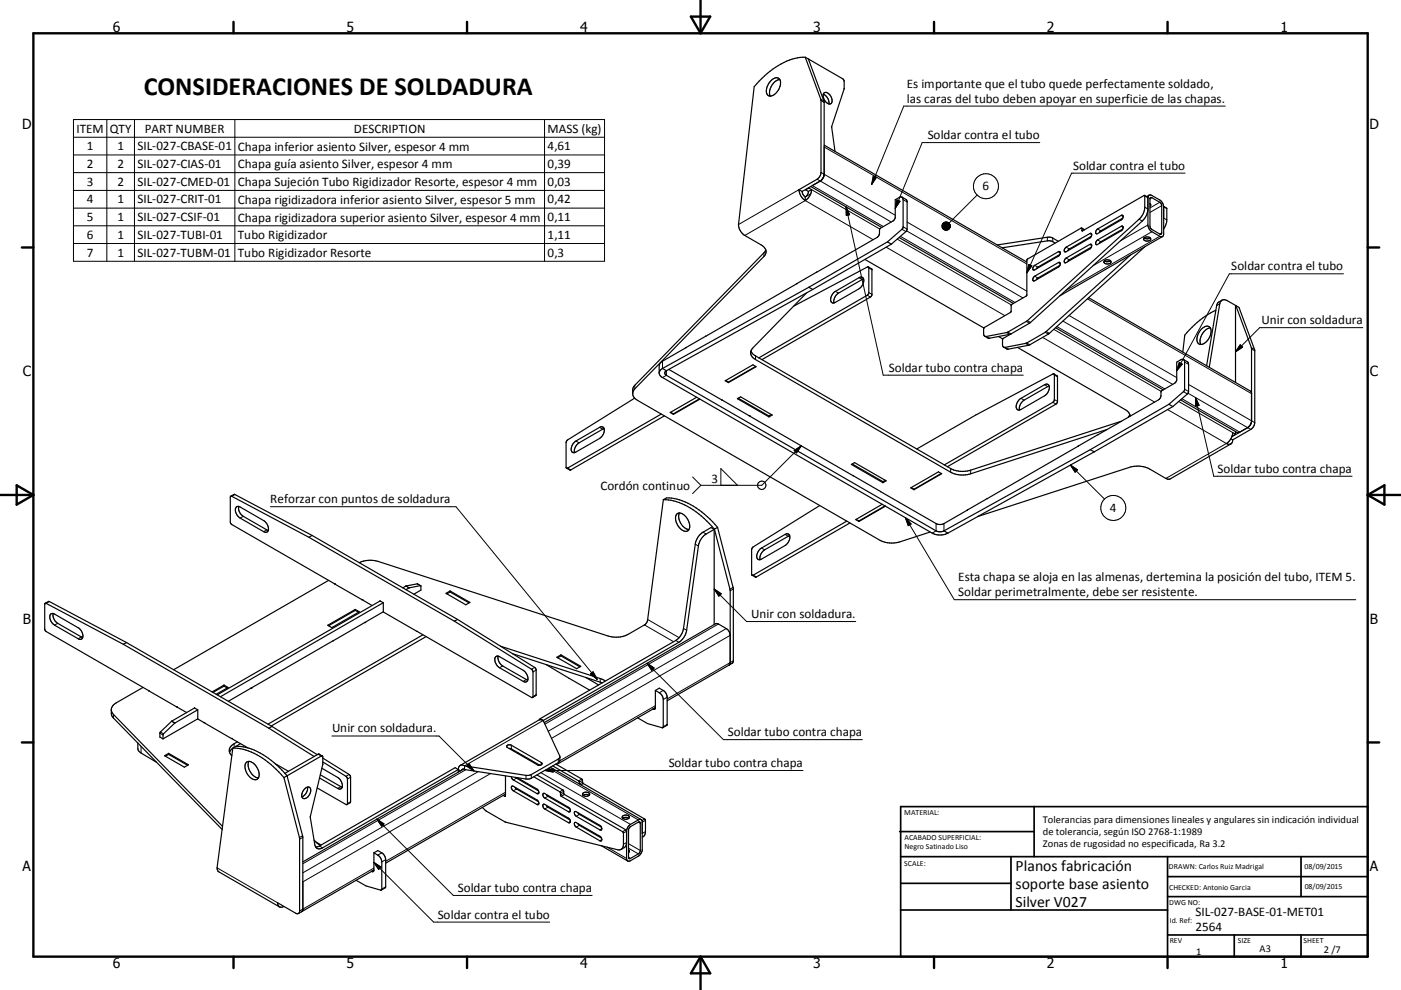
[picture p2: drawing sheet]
<svg xmlns="http://www.w3.org/2000/svg" width="420mm" height="297mm" viewBox="0 0 420 297" stroke-linecap="round" stroke-linejoin="round" font-family="sans-serif">
<g fill="none" stroke="#000" stroke-width=".36">
<path d="M241.4 17.2l4.7 12.8v21.7a2.69 2.69 0 0 1-1.1 2.1l-5.5 3.1M241.4 17.2a19.8 19.8 0 0 0-13.8 7.1l-1.5 1.7-4.7 41.4a4.1 4.1 0 0 0 1.9 3.2l4.9 2.9a2.06 2.06 0 0 1 .8 3.4l-38.7 39.8a2.07 2.07 0 0 0 .9 3.4l72.6 42a8 8 0 0 0 6 .5l9.1-3M241.4 17.2l1 .5 4.7 12.8v21.8a2.7 2.7 0 0 1-1.2 2M242.5 17.8l10.3 5.9 .3 .6v2.4l-3.8 11.4 1 7.3M242.5 17.8v.2M242.5 17.8h-.1M231.4 24a1.51 1.51 0 0 1 2-.5 1.51 1.51 0 0 1 .5 2.1 3.6 3.6 0 0 1-3.3 3.2 2.12 2.12 0 0 1-.4-3.2zM233.8 23.9a4 4 0 0 0-2.9 4.9M246.8 28.3a2.73 2.73 0 0 1 1.7 2.9M247 28a1.63 1.63 0 0 1 2.3 1.4 1.05 1.05 0 0 1 .2 1.2 1.05 1.05 0 0 1-1.1 .5 2.62 2.62 0 0 1-1.4-3.1zM239.5 56.9l1 .5M239.5 56.9a4.2 4.2 0 0 0 1.9 3.3"/>
<path d="M240.5 57.4l.3 1 .6 .7M241.4 59.1v1.1M241.5 56.9l.9 .5M241.5 56.8v.1M242.4 57.4a1.98 1.98 0 0 1-1 1.7M242.5 56.3v.1M242.5 56.4l.8 .5M242.5 56.4l-1 .5M243.1 56l21.3 12.3M243.3 56.9a4.3 4.3 0 0 1-1.9 3.3M243.3 56.9l-.9 .5M245.9 54.3l-5.4 3.1"/>
<path d="M245.9 54.3l-2.3 1.4M247.1 43.5l60.8 35.1M270.4 59.2l1.3 .7 .2 .5v8.5l-.3 .6-4.4 3.8M343.2 58.6l1 .6v8.3a2.65 2.65 0 0 0 1.1 2l2.4 1.4a.72 .72 0 0 0 .8 .1 .72 .72 0 0 0 .4-.8l-.2-8.9-.8-1.1-2.6-1.5a.72 .72 0 0 0-.8-.1 .72 .72 0 0 0-.3 .7M343.2 58.6l-18.7 10.7-.2-.9M343.2 58.6v3.6a5 5 0 0 1-1.7 3.6l-33.6 30.5-5.9 3.4-6.3 1.2-.5-.1-.3-.4 .1-2M344.5 58.6l-.7 .4M344.8 59.4l.5-.1 2.6 1.5 .3 .5 .1 8.6-.2 .4-2.9-1.6-.4-.7zM229.6 75l-.6 .9-38.7 39.7-.5 .8-.1 1.7M259.3 77.8l35.7 20.6M266.1 72.6l4.6-4.2 .1-8.5a.71 .71 0 0 0-.4-.7 .71 .71 0 0 0-.8 0l-1.2 .7-.1 5.8-.6 .6-3.9 2.3-.1 1.6-.4 .8-18.5 10.7M266.1 72.6l-23.6 13.6"/>
<path d="M266.1 72.6l1.1 .7M267.2 73.3l-23.5 13.5M269.5 71.3l34.3 19.7M310.1 79.7l7.2-4.2a.5 .5 0 0 1 .7 .3 .5 .5 0 0 1-.3 .6l-.4 .5-7.1 4.1a.5 .5 0 0 1-.7-.3 .5 .5 0 0 1 .3-.7zM316.3 72.9l-.9-.5-1.1-.2-13.8 2.1M317.3 72.4l-1.9-1.1-1.1-.1-15.3 2.3M317.8 79.6l-6.8 3.9-.3 .5M317.8 76.3l-6.6 3.8-.5 .6M319.5 74.3l7.2-4.2a.44 .44 0 0 1 .6 .1 .44 .44 0 0 1-.1 .6l-.5 .6-7.1 4.1a.56 .56 0 0 1-.6-.4 .56 .56 0 0 1 .4-.7zM319.5 77.5l7.2-4.2a.57 .57 0 0 1 .7 .4 .57 .57 0 0 1-.4 .7l-7.4 4.4a.44 .44 0 0 1-.6-.1 .44 .44 0 0 1 .1-.6zM324.3 68.4l-16.3 9.4-.2 10.9-4.5 2.7-.1 2-.3 .4-7.9 4.6M324.3 68.4l.9 .5"/>
<path d="M327.2 74.1l-6.6 3.9-.5 .5M327.2 70.9l-6.7 3.9-.4 .4M328.9 68.8l7.2-4.2a.5 .5 0 0 1 .7 .3 .5 .5 0 0 1-.2 .6l-.5 .5-7 4.1a.45 .45 0 0 1-.6-.2 .45 .45 0 0 1 .1-.6zM328.9 72.1l7.2-4.2a.5 .5 0 0 1 .7 .2 .5 .5 0 0 1-.2 .7l-.5 .4-7 4.1a.5 .5 0 0 1-.7-.2 .5 .5 0 0 1 .3-.7zM331 78.3a1.27 1.27 0 0 1 2.1 .3 1.19 1.19 0 0 1-1.1 .6 1.19 1.19 0 0 1-1-.8zM331.1 78.2a1.57 1.57 0 0 0 1.8 0M336.6 65.4l-6.6 3.8-.5 .6M336.6 68.7l-6.6 3.8-.5 .6M338.9 76.5l-25.4 23.1-5.9 3.4-6.3 1.2-.5-.1M342.9 71.4a1.31 1.31 0 0 1 2.1 .4 1.22 1.22 0 0 1-2.1-.2zM343 71.4a1.49 1.49 0 0 0 1.8 0M343.2 74.1l-28.7 26-5.9 3.4-6.5 1.3-1.2-.7"/>
<path d="M344.2 63.1a5.5 5.5 0 0 1-1.7 3.2l-33.5 30.4-5.9 3.5M344.8 61.1l.2 .4-.2 .4M344.8 61.2h.1M348.5 71l-30.7 17.7M348.9 61.9l.9 .7-.1 4.1-.8 2M238.9 85.1h.1M241.8 87.9l-16.1 16.5-.6 .9M242.5 86.2l-43.9 24.3M242.5 86.2l1.2 .6M243.7 86.8l-43.9 24.4M244.8 81.7h.1M244.8 81.7l-33.2 19.2"/>
<path d="M250 87.8l7.5-4.5a.96 .96 0 0 1 1.3 .1 .96 .96 0 0 1 .1 1.2l-.5 1.2-.9 .8-7 4.1a1.02 1.02 0 0 1-1.4-.2 1.02 1.02 0 0 1 0-1.3zM258.9 83.7l-7.5 4.2a2.96 2.96 0 0 0-1.4 3M260.3 80.1l.2 7.7-.4 .7-32.6 18.9M260.3 80.1l1.1 .7v7.6l-.4 .7-32.6 18.8M260.3 80.1l-22.3 11.7M309.9 83.1l7.4-4.3a.45 .45 0 0 1 .6 .1 .45 .45 0 0 1-.1 .6l-.5 .6-7.1 4.1a.45 .45 0 0 1-.6-.1 .45 .45 0 0 1 .1-.6zM316.5 98.3l32.2 18.7M326.4 89.3l48.5 28 .3 .6M360.2 98.8a1.64 1.64 0 0 1 2.7-.3 4 4 0 0 1-3 4.8 1.64 1.64 0 0 1-.9-2.4zM362.9 98.4a4.1 4.1 0 0 0-2.9 5M364.5 93.1a27.2 27.2 0 0 0-9.3 7.4l-.6 5.1M366.4 90.1l-1.2 .7-.4 .9-3 18"/>
<path d="M370.4 91.7h.1M370.5 91.7l1 .5 4.7 12.8v21.8a2.62 2.62 0 0 1-1.2 2l-5.4 3.2M370.5 91.7l4.7 12.8v22a2.67 2.67 0 0 1-1.1 1.8M190.3 119.5l-20.4 12.7-.2 .6 .2 7.7M197.6 111.9l.3 .8 .4 .4 81.2 46.9a5.2 5.2 0 0 0 4.7 0M198.6 110.5l1.2 .7M198.6 110.5l-.7 .7-.3 .7M199.8 111.2a.73 .73 0 0 0-.5 .7 .73 .73 0 0 0 .5 .7l80.8 46.7a2.6 2.6 0 0 0 2.4 0M200.5 110.8l16 9.2M205.6 104.3h.1M205.7 104.3l-7.6 4.5-.4 .7-.1 2.4M205.7 104.3h.1"/>
<path d="M208.9 119.2l-8 4.6 1 .5M209.7 119.7l-7.8 4.5M209.8 119.7l-7.9 4.6M211.6 100.9l-6 3.4M211.6 100.9h.1M216.5 120l8.2 4.8M216.5 120h-.1M217.4 114.2l8.3-4.7 1 .5-8.3 4.8zM217.6 114.2l.8 .4M218.4 114.6v.2M221.1 119.6l.9-.5 9.5 5.4-.9 .6zM221.3 119.5l9.2 5.3"/>
<path d="M225.1 105.3l.5 .8 .9 .7 58.5 33.8a7.9 7.9 0 0 0 6 .5l45.2-14.7M225.1 105.3a2.18 2.18 0 0 0 1.4 2.6l58.5 33.8a7.9 7.9 0 0 0 6 .4l40.9-13.2M226.6 109.9l-8.2 4.7M299.4 101l1.2 .7M300.6 101.7v1.9l.2 .5M303.1 100.2l-6.6 1.3-1.2-.6M303.1 100.2l-2.5 1.5M305 104.2l32.7 18.9 .8 .8 .3 1M305.6 119.9l7.6-4.5a1.04 1.04 0 0 1 1.3 .2 1.04 1.04 0 0 1 0 1.4l-1.1 1.6-7.3 4.2a1.04 1.04 0 0 1-1.4-.2 1.04 1.04 0 0 1 .1-1.3zM314.5 115.8l-7.5 4.2a2.95 2.95 0 0 0-1.3 3M316 112.2l.1 7.7-.5 .8-32.5 18.8M316 112.2l-23.5 12.3-17.6 10.2"/>
<path d="M316 112.2l1 .7v7.7l-.4 .6-32.5 18.8M353.9 120l17.1 9.8 .5-.1 2.6-1.4M354.8 107.9l1.2 .6 .3 .6v8.5l-.3 .6-4.4 3.8M362.5 110.2l3.2-19a1.38 1.38 0 0 1 .9-1.2 1.38 1.38 0 0 1 1.4 .2l2.4 1.4v23.1M172.2 132.7l7.5-4.5a.96 .96 0 0 1 1.3 .1 .96 .96 0 0 1 .1 1.2 3.2 3.2 0 0 1-1.4 2.1l-7 4a1.01 1.01 0 0 1-1.4-.2 1.01 1.01 0 0 1 .1-1.3zM181.1 128.6l-7.5 4.2a2.94 2.94 0 0 0-1.3 3M198.2 124.2l-28.3 16.3M199.2 124.8l-28.1 16.2-1.2-.5M201.1 123.7l.8 .5M201.9 124.2v.1M224.7 124.7l56.2 32.5 .8 .2 1.1-.2 13.2-7.6M230.6 124.8v.3"/>
<path d="M231.2 124.4l-.7 .4M255.2 139.4l1-.6 9.5 5.5-1 .5zM255.5 139.2l9.2 5.3M323.3 133.8l-27.3 15.8M323.3 133.8h.1M326.9 134.9l-43.9 24.4M326.9 134.9l1.1 .7M328 135.6l-43.8 24.4M329.2 130.4h.1M338.7 124.4l-.5 .8M350.5 121.3l4.6-4.2 .1-8.7a.7 .7 0 0 0-.5-.6 .7 .7 0 0 0-.7 .2l-1.2 .6-.2 5.8-.5 .6-3.9 2.3-.2 1.6-.3 .8-24.4 14.1M350.5 121.3l-23.6 13.6"/>
<path d="M350.5 121.3l1.1 .7M351.6 122l-23.6 13.6M369 131.7l.6 .3M369 133.2l-18.3 10.5-1.2-.2-4.9-2.8a8 8 0 0 0-6-.5l-45.5 14.8M369.3 131l-.8 1.4-.8 .7a1.17 1.17 0 0 0 1.3 .1 1.17 1.17 0 0 0 .6-1.2M370.4 130.3l-.8-.5-.3 1.2M370.4 129.5v.8M370.4 130.3l-1 .5M374.1 128.3l-4.8 2.7M69.2 148.9l1.2-.5 23.2 12.2M70.9 152.1l.6-.2 .5 .2 7.1 4.1a2.5 2.5 0 0 1 1 3.4l-.4 .1-.6-.2-7.1-4.1a2.47 2.47 0 0 1-1.1-3.3zM71.6 152a2.81 2.81 0 0 0 1.3 2.9l7.5 4.2"/>
<path d="M198.9 149.9a19.1 19.1 0 0 1 13 6.4l2.3 2.5M198.9 149.9a4.6 4.6 0 0 1 4-.2 24.7 24.7 0 0 1 12.2 8.5M198.9 149.9l-4.7 36a2.05 2.05 0 0 1-1 1.6l-4.9 2.8a8 8 0 0 1-6 .5l-68.8-22.3a8 8 0 0 0-5.8 .3M202.9 154.2a2.31 2.31 0 0 1 3.2 1.5 2.63 2.63 0 0 1 0 3.6 3.5 3.5 0 0 1-3.5-3.3v-1.1zM203.7 153.9a4 4 0 0 0 2.8 5M214.1 158.8l-2.4 1.4a5.4 5.4 0 0 0-2.3 3.2l-3.6 26.1a5.4 5.4 0 0 1-2.3 3.2l-40.6 23.5M214.1 158.8l-.9-.5-2.4 1.4a5.3 5.3 0 0 0-2.3 3.2l-3.6 25.7a5.3 5.3 0 0 1-2.3 3.5l-40.7 23.5M214.1 158.8v28.6M214.2 158.8l4.7 18.4v21.6l-.3 .7M215.1 158.2l-.9 .6M215.1 158.2l4.8 18.5v21.5l-.3 .7-1 .6M245.8 151.7l-20.2 12.6-.3 .6 .2 7.7"/>
<path d="M253.9 156.3l-28.4 16.3M254.8 156.9l-28 16.2h-.4l-.9-.5M255.8 142.7h.1M256.7 155.8l.8 .5M257.5 156.3v.1M264 147.5h.1M264.5 151.3l-7.9 4.6 .9 .5M264.7 144.5v.3M265.3 151.8l-7.8 4.5M265.4 144.1l-.7 .4M265.5 151.8l-8 4.6M273 146.4l8.4-4.8 .9 .5-8.3 4.8z"/>
<path d="M273.2 146.3l.8 .5M274 146.7v.2M282.2 142l-8.2 4.8M283 159.3l1.2 .7M290 153h.1M290.1 153h.1M296 149.6h.1M92.6 161.2l-23.1-12.3h-.4l-.1 7.7 .3 .6 31 17.9M92.6 161.2l43.6 25.2M93.6 160.6l43.6 25.2M93.6 160.6l-1 .6M98.5 174.1l-46.4 26.8"/>
<path d="M100.3 175.1l8.2 4.8M108.5 179.9l3.1 1.8M108.5 179.9h.1M126.1 175.7l-1-.5-3.3 .6-1 .6M126.1 175.7l-3.4 .7-1 .5M126.1 175.7l.1 .1M126.2 175.8v1.2l-2.1 1.3M133.7 178l1.2-.7 6 3.4-1.2 .7zM134.9 177.3v.3M134.9 177.6l5.7 3.3M134.9 177.6l-.9 .6M227.8 164.8l7.6-4.5a.96 .96 0 0 1 1.2 .1 .96 .96 0 0 1 .2 1.2 3.2 3.2 0 0 1-1.4 2.1l-7.1 4.1a1.03 1.03 0 0 1-1.3-.3 1.03 1.03 0 0 1 0-1.3z"/>
<path d="M236.7 160.7l-7.4 4.3a2.96 2.96 0 0 0-1.4 2.9M13.5 181l-.1 7.7 .4 .7 39.1 22.6M13.5 181l23.5 12.3M13.5 181l1.3-.5 23.1 12.3M15.2 184.3l.5-.3 .4 .1 7.3 4.2a2.47 2.47 0 0 1 1.1 3.4l-.4 .1-.7-.2-7-4a2.74 2.74 0 0 1-1.2-3.3zM15.9 184.1a2.95 2.95 0 0 0 1.4 2.9l7.5 4.3M37 193.3l43.6 25.2M37.9 192.8l43.6 25.1M37.9 192.8l-.9 .5M98.3 187.6l8.2-4.8 1.2 .7-8.2 4.8zM99.9 192.2h.1M106.5 182.8v.3"/>
<path d="M106.5 183.1l1 .6M106.5 183.1l-8 4.6M109.4 186.7h.1M109.4 186.7l-40.9 23.7M114.9 180.8l-48.8 28.2M114.9 180.8v2.8l1.9 1.1M114.9 180.8l-1-.5-48.8 28.2M114.9 183.5l-5.6 3.3M116.8 184.7l8.2 4.7M116.8 184.6v.1M125 189.4h.1M125 189.4l34.7 19.9"/>
<path d="M126.8 190.5l-46.5 26.8M127.7 191l-46.4 26.8M136.2 186.4l23.1 14.4 .5 .8-.1 7.7M137.2 185.8l23.3 14.6 .2 .6v7.4l-1 .9M137.2 185.8l-1 .6M148.6 197.1l.5-.3 .7 .2 7.1 4.1a2.51 2.51 0 0 1 1 3.4l-.4 .1-.6-.2-7.1-4.1a2.73 2.73 0 0 1-1.2-3.2zM149.3 196.9a2.95 2.95 0 0 0 1.4 2.9l7.5 4.2M150.1 193.9l29.8 9.7 1.6 .7M153.7 196.1l26.8 8.8M163.8 199.4l13 7.6M166.9 197.2l1.3-.7 5.9 3.4-1.2 .7zM168.2 196.5v.3"/>
<path d="M168.2 196.8l5.7 3.3M168.2 196.8l-1 .5M218.6 199.5l-18.6 10.7M218.9 190.6a2.59 2.59 0 0 0-1.2-2l-2.3-1.4-.9-.1-51.3 29.7M33.4 213.1l.6 1.2 32.7 33.6M42.9 206.2l-8.7 5.2-.8 1.1v1.5l.2 .9 33 34M44.6 207.2h.1M44.7 207.2v.1M52.9 212l3.1 1.8M52.9 212h.1M59.3 213l-6.9 3.9-3.5 3.3v1.5M59.3 215.7l-10.4 6"/>
<path d="M59.3 213v2.7l15 8.7M59.3 213l-1-.6-6.9 4-3.4 3.3-.1 1.4 1 .6M61.1 216.8h.1M67.2 205.5l1.2 .8-3.6 2M67.2 205.5l-3.6 2.1M67.2 205.5v.4M67.2 205.9l.9 .5M67.2 205.9l-3.3 1.8M80.6 218.5l13.6 8.5M81.5 217.9l13.6 8.5M81.5 217.9l-.9 .6M161.9 215.6v.3"/>
<path d="M161.9 215.6l1 .6M161.9 215.9l-23.9 13.7M161.9 215.9l1 .3M162.9 216.2l4.9 10.6v1.5l-.4 .5-8.3 4.8-.8 .1-19-2.8M175.6 203.2l3.9 2.3M191.2 215.3l2.9 1.8 4.6 1.2M195.7 212.7h.1M196.5 212.3l-29.6 17.1M196.5 212.3l-.2 .4h-.5M196.5 207.1l1.2-.6 1.2 .6a2.56 2.56 0 0 1 1.1 2.1v8.3l-1.3 .8M196.5 207.1l1.2 .7a2.55 2.55 0 0 1 1.2 2.1l-.2 8.4M196.5 207.1v5.2"/>
<path d="M41.3 222.9l.1 1.9 .4 .7 5.1 3.2M49.3 226.7l1.3-.7 5.9 3.4-1.2 .8zM50.6 226v.3M50.6 226.3l5.6 3.3M50.6 226.3l-1 .6M68.8 225.7l.7 1M69.4 221.5v.1M69.8 224.4a19.2 19.2 0 0 1 13 6.4l2.3 2.5M69.8 224.4l-4.6 36.5 .3 .6 18.3 10.6M69.8 224.5l-1 1.2M70.7 223.9a19.2 19.2 0 0 1 13.1 6.4l2.3 2.4M70.7 223.9l-.9 .5"/>
<path d="M71.2 222.6l-1 .5a2.31 2.31 0 0 0-1.4 2.6M72.1 223.1l-1.4 .8M73.8 228.7a2.31 2.31 0 0 1 3.2 1.5 2.63 2.63 0 0 1 0 3.6 3.5 3.5 0 0 1-3.5-3.3v-1zM74.6 228.4a4 4 0 0 0 2.9 5M82.5 229.1l4 2.3M85.1 233.3l4.7 18.2v22a.69 .69 0 0 1-.4 .6 .69 .69 0 0 1-.7-.1l-5.5-3.2a1.15 1.15 0 0 0 .6 1.3 1.15 1.15 0 0 0 1.3-.2M85.9 232.5l.3 .2M86.1 232.7l-1 .6M86.1 232.7l4.7 18.3v21.8l-.4 .7M86.2 232.7v.4M91.3 236.7a1.01 1.01 0 0 1 1.5-.5 1.01 1.01 0 0 1 .3 1.4 1.92 1.92 0 0 1-2.3 1.9 2.11 2.11 0 0 1 .5-2.8zM92.2 236.2a2.74 2.74 0 0 1-1.7 2.8"/>
<path d="M95.1 236.4l8.9 5M96 232.4l6.6 3.8M96.5 230.5l4.7 2.7a2.73 2.73 0 0 1 1.2 3.3l-.3 .2h-.6l-5.7-3.3M96.6 226.8l.2 2.5-3.8 15.8 1.4 8.3a1.38 1.38 0 0 0 .9 1.2 1.38 1.38 0 0 0 1.4-.2l40.7-23.5M96.6 226.8l-10.4 5.9M96.6 226.8l-.9-.6-.3 .1-10 5.7M96.8 228.6l7.1 4.5 .3 .6-.2 7.7M96.8 227.4l8.2 5.3 .1 7.8-.1 .3-1 .6M137.4 230.9l-.9-.6-40.7 23.5-1.2 .3M137.4 230.9v.8M137.4 230.9l.7 .4M139 230.7l-48.2 27.9"/>
<path d="M139.3 229.8v1.1M139.3 229.8a1.16 1.16 0 0 0-1.3-.1 1.16 1.16 0 0 0-.6 1.2M139.3 230.9l-.6-.2-.3 .4M151.5 238.2l-35.9 20.8M151.5 232.8v6l-.1 .1-.5-.3M152 223.7l.5-.2 .8 .1 9 5.2a.45 .45 0 0 1 .2 .5 .45 .45 0 0 1-.6 .3l-.8-.2-9-5.1-.2-.4zM152.6 224.5l.7 .2 8.5 4.9M153.3 233l.5 .9 7.2 4.2a.57 .57 0 0 0 .7-.4 .57 .57 0 0 0-.4-.7l-6.2-3.7M153.5 235.8l.4 .1 7.1 4.1a.77 .77 0 0 1 .5 .6 .77 .77 0 0 1-.4 .8l-7.2-4.1a1.07 1.07 0 0 1-.4-1.5zM154.4 236.2l.5 .5 6.6 3.8M154.6 233.2l6.9 4.1M155.4 225.9l-.2 .1"/>
<path d="M160 233.1l7.8 4.4 .5 1.4 18.5 10.7 .1 4.1-.3 .8-.4 .3M161 232.5l7.7 4.5 .5 1.4 18.4 10.6 .2 .4M162.9 238l.4 .1 7.1 4.1a.76 .76 0 0 1 .6 .6 .76 .76 0 0 1-.4 .8l-7.3-4.2a1.05 1.05 0 0 1-.4-1.4zM163.8 238.4l.5 .5 6.6 3.8M165 230.2l27.2 15.7M165.7 229.8l7.8 4.5 .2 .9M166.6 229.2l7.8 4.5 .5 1.4 18.5 10.7 .1 4-.3 .9-.7 .5M167.9 227.1l-.5 .6-8.8 4.9-19.3-2.8M174.8 238.6a1.6 1.6 0 0 1 1.8 0M174.8 237.9a1.16 1.16 0 0 1 1.9 .5 1.24 1.24 0 0 1-2.1-.2zM94.2 252l1.9 1.6M94.8 252.7l1.5 .8"/>
<path d="M112.1 255.9l1.2 .7a2.55 2.55 0 0 1 1.2 2l-.2 8.4M112.1 255.9v5.1M112.1 255.9l1.2-.7 1.2 .7a2.54 2.54 0 0 1 1.1 2v8.1l-.1 .4-1.2 .6M144.6 242.2l1.2 1.2 5.9 3.3 33.5 8.2 1-.1M162.9 241.3h.4l7.1 4.1a.75 .75 0 0 1 .6 .7 .75 .75 0 0 1-.4 .7l-7.3-4.1a1.05 1.05 0 0 1-.4-1.4zM163.8 241.6l.5 .6 6.6 3.8M172.3 243.6l.5-.1 7 4.1a.75 .75 0 0 1 .6 .7 .75 .75 0 0 1-.4 .7l-7.2-4.1a1.13 1.13 0 0 1-.5-1.3zM172.3 246.8h.5l7 4.1a.77 .77 0 0 1 .6 .6 .77 .77 0 0 1-.4 .8l-7.2-4.2a1.11 1.11 0 0 1-.5-1.3zM173.2 243.8l.5 .5 6.6 3.8M173.2 247.1l.5 .5 6.6 3.8M180.3 253.7l7.9 4.6M186.7 245.5a1.57 1.57 0 0 1 1.8 0"/>
<path d="M186.7 244.8a1.16 1.16 0 0 1 2 .5 1.24 1.24 0 0 1-2.2-.2zM187.8 252.8l-.4 1.3-1.2 .7M188.4 254.9l.3 .5-.3 .4M188.4 255.6l.1 .1M188.6 247.7l2.8-1.7a.7 .7 0 0 1 .7-.2 .7 .7 0 0 1 .4 .6v8.9l-.9 1.4-2.6 1.5a.72 .72 0 0 1-.8 .1 .72 .72 0 0 1-.4-.8v-8.1l.2-.8zM188.9 248.1l2.5-1.5 .5 .1v8.7l-.4 .7-2.8 1.5-.3-.4v-8.2zM90.4 273.5l-.9 .6M106.8 264.1l2.9 1.7 4.6 1.2M111.4 261.4h.1M112.1 261l-21.7 12.5M112.1 261l-.2 .5-.5-.1"/>
</g>
<g fill="none" stroke="#000" stroke-width=".3">
<path d="M22 35.9h159.2v42.5h-159.2zM32 35.9v42.5M40.3 35.9v42.5M70.4 35.9v42.5M163.3 35.9v42.5M246.1 29.8l.9 .5M246.1 30.2l1 .5M367.3 31.8h-96.3l-9.7 23.5M22 41.2h159.2M22 46.5h159.2M22 51.8h159.2M22 57.1h159.2"/>
<path d="M239.5 56.9l-18.1 10.5M243.1 58.1l-1.7 1M243.3 56.9l20.4 11.8M243.6 55.7l21.2 12.3M245 53.8l22.2 12.8M246.1 51.7l22.3 12.9M247.1 44.1l60.8 35.1M261.8 52.8l1 .4-1.5 2.1zM268.9 60l.9 .4-1.4 2.1zM270.8 59.9l1.2 .7M293 58.5l-8.5 8.4M311.7 42.8h-35.2l-8.1 19.7"/>
<path d="M343.2 58.8l1 .5M345.3 59.3l-.5 .4M355.3 51.9h-34l-13.4 29.9M22 62.4h159.2M22 67.7h159.2M22 73.1h159.2M223.3 70.6l18.1-10.4 20.4 11.7M229 75.9v1M253.7 62.1l11.1 50.5h42M253.7 62.1l1 2.3-1 .2zM265.7 74.1l35.5 20.6M269 71.7l34.2 19.8"/>
<path d="M269.9 70.9l34.4 19.9M270.4 68.8l1.2 .7M270.8 68.1l1.2 .6M271.8 69.2l34.9 20.2M272 66.6l35.9 20.8M308.4 79.4l1 .4-1.5 2zM310.2 79.6l1 .5M314 71.2v1.1M315.6 71.4v1.1M317.3 78.8l.6 .3M317.3 75.5l.6 .4M319.6 74.1l1 .6"/>
<path d="M319.6 77.4l1 .6M324.4 69.1l.2 .1M324.4 68.6l.7 .4M326.7 70.1l.6 .3M326.7 73.3l.6 .4M329.1 68.7l.9 .5M329.1 72l.9 .5M336.1 64.6l.6 .4M336.1 67.9l.6 .3M341.5 65.8l1 .5M343.2 62.2l1 .5M344.2 67.5l-8.3 4.7"/>
<path d="M345.3 69.5l-17.6 10.2M347.7 70.9l-28.2 16.3M347.7 60.7l-2.9 1.7M348.3 69.9l-.6 .3M348.3 61.7l-3.5 2M348.9 62l.9 .6M348.9 65.4l.9 .6M250.5 87.4l.9 .5M257.5 83.3l1 .6M260 88.6l1 .5M260.5 87.8l.9 .5M260.5 80.4l.9 .5"/>
<path d="M301.8 99.8l.9 .5M302.2 99.6l.9 .6M307.7 96.4l.9 .6M308 96.2l1 .5M310.2 82.9l1 .5M313.4 99.7l.9 .5M313.7 99.4l.9 .6M315.9 98.8l32.2 18.6M316.8 98l32.4 18.7M318.7 96.3l32.9 19M320.5 94.6l32.3 18.7M326 89.7l49.2 28.4"/>
<path d="M365.7 91.2l-.9 .5M402.8 82.1h-34.2l-15.8 29.1M408.6 98.3h-30.9l-7.3 7.3M190.3 115.6v1.1M198.6 108.4v2.1M199.8 111.2v1.4l-1.2 .7M226.5 106.8v1.1M295.7 100.9l1 .6M301.3 104.2l1 .6M306.1 119.5l.9 .5M307.4 103l1 .6M307.8 102.9l1 .5"/>
<path d="M312.6 101.2l33.6 19.4M313.2 115.4l.9 .6M316.1 119.9l.9 .5M316.1 112.5l.9 .6M353.6 108.8l.8 .5-1.6 1.9zM354.3 119.6l17.4 10M354.8 117.5l1.2 .7M355.2 116.8l1.1 .7M355.2 108.6l1.1 .7M356.2 118l18.8 10.8M356.3 115.3l19.9 11.5M358.4 119.3l5.5 23.6h41.5"/>
<path d="M358.4 119.3l1.1 2.3-1 .2zM371.8 103.4l.8 .7-2.2 1.5zM375.2 104.3l.9 .5M375.2 104.7l1 .5M172.7 132.3l.9 .5M179.7 128.2l1 .6M238.1 135.2l2.1-1.4-1.4 2.1zM240.2 133.8l-11.8 11.8h-18.3M315.6 120.7l1 .5M320.9 139.5l10.2 10.2M320.9 139.5l2.1 1.4-.7 .8zM350 122.9l17.7 10.2-18.2 10.4"/>
<path d="M353.4 120.5l16.2 9.3M70.4 148.4l-.9 .5M72.9 154.9l-.9 .5M80 159l-.9 .5M81.1 152h55.6l42.3 51.8M170.2 140.4l.9 .6M207.6 143.1l2.5 2.5M210.1 145.6l-2.5 2.5M210.8 159.7l.9 .5M216.1 145.6v-5l5 5M271.5 155.3l14.6 24.6h120.4M271.5 155.3l1.7 1.9-.9 .5z"/>
<path d="M280.6 157.1v2.2l-1.1 .7M283 157.1v2.2M285 140.6v1.1M291 141.1v1M121.7 175.8l.9 .6M121.8 175.8l.9 .6M125.1 175.2l.9 .5M208.4 163.3l1 .5M214.1 176.7l9.7 9.8h32.8M214.1 176.7l2.1 1.4-.7 .7zM219.8 176.2l-1 .5M219.9 176.7l-1 .5"/>
<path d="M225.8 172.6l1 .5M228.3 164.4l1 .6M235.4 160.3l.9 .6M14.8 180.5l-.9 .5M17.3 187l-.9 .6M24.4 191.1l-1 .5M150.7 199.8l-.9 .5M193.2 187.5l8.7 5M194 199l22.9 22.9h41.6M194 199l2.1 1.4-.7 .7zM194.2 185.9l9.4 5.4M202.6 192.1l.9 .6"/>
<path d="M204.9 188.6l1 .5M215.4 187.2l-52 30.1M217.7 188.6l-53.3 30.8M218.9 190.6l-53.6 30.9M219.9 198.2l-19.9 11.5M34 214.3v1.1M47.9 220l1 .5M48.1 219.6l.9 .5M51.4 216.4l1 .5M51.5 216.3l1 .6M157.8 203.9l-.9 .5M160.3 200.2l-1 .6"/>
<path d="M160.7 208.4l-.9 .5M160.7 201l-.9 .6M162.9 216.2l-23.6 13.6M177.1 202.2l.7-.6 1.2 2.2zM179.9 203.6v1.1M196.5 211.7l-28.7 16.6M196.5 212.3l-.7 .4M198.9 207.1l-1.2 .7M200 217.3l-1.1 .7M200 209.2l-1.1 .7M42.3 223.9v2M70.2 223.1v1.1"/>
<path d="M95.4 226.3l.9 .5M99.5 220.8h32.1l10.5 10.5M102.2 236l-1 .5M104.7 232.3l-1 .6M105.1 233.2l-.9 .5M139.7 230.9l-48.9 28.2M140.7 229.2l1.4 2.1-2.1-1.4zM143.4 231.5l-52.6 30.4M147.1 232.1l-56.3 32.5M151.5 237.7l-35.9 20.7M151.5 238.8l-.2 .1M153.3 223.6v1.1"/>
<path d="M154.3 225.2l-.3 .2M154.9 236.7l-1 .6M154.9 233.5l-1 .5M157.7 232.6v1.1M159.3 232.4v1.1M161.6 237.7l-.6 .4M162.1 231.8l26.9 15.5M162.3 228.8v.6M163.3 231.2h77.4M163.3 231.2l2.5-.6v1zM164.3 238.9l-1 .5M164.5 230.5l26.9 15.5"/>
<path d="M167.4 227.7v1.1M168.7 237l-.9 .5M169 237.9l-1 .6M169 237.4l-1 .5M169.2 238.4l-.9 .5M174.4 233.7l-.9 .6M174.6 234.7l-.9 .5M174.6 234.1l-.9 .6M174.9 235.1l-.7 .4M90.7 250.7l-.9 .6M90.8 251.2l-1 .6M95.8 253.8l.9 .6"/>
<path d="M105.1 240.5l-.9 .6M112.1 258.7l17.9 17.9h34.8M112.1 258.7l2.1 1.4-.7 .7zM113 245.8l22.9 22.8h41.6M113 245.8l2.1 1.4-.7 .7zM114.5 255.9l-1.2 .7M115.6 257.9l-1.1 .7M161.6 241l-.6 .3M164.3 242.2l-1 .5M171 243.2l-.6 .3M171 246.4l-.6 .4M173.7 244.3l-.9 .6"/>
<path d="M173.7 247.6l-.9 .5M180.4 248.6l-.6 .4M180.4 251.9l-.6 .3M182 254.1l5.8 3.4M187.6 249l-.9 .5M187.8 249.4l-.9 .5M187.8 252.8l-.9 .5M188.4 257.2l.6 .3M188.4 254.5l3 1.7M188.4 253.1l3.6 2.1M191.4 246.6l.6 .4M193.3 245.7l-.8 .5"/>
<path d="M193.5 246.1l-1 .5M193.5 249.5l-1 .5M65.1 260.4l18.1 10.4M112.1 260.4l-22.3 12.9M112.1 261l-.7 .4M115.6 266l-1.1 .7"/>
<circle cx="295.6" cy="55.9" r="3.7"/>
<circle cx="228.4" cy="145.6" r="1.25"/>
<circle cx="333.8" cy="152.4" r="3.8"/>
</g>
<g fill="#000">
<circle cx="224.7" cy="124.8" r=".18"/>
<circle cx="100.3" cy="175.1" r=".18"/>
<circle cx="108.5" cy="179.9" r=".18"/>
<circle cx="109.3" cy="186.8" r=".18"/>
<circle cx="52.9" cy="212" r=".18"/>
<circle cx="61.1" cy="216.8" r=".18"/>
<circle cx="75.2" cy="206.5" r=".18"/>
<circle cx="69.4" cy="221.5" r=".18"/>
</g>
<g fill="none" stroke="#000" stroke-width=".71">
<path d="M10 10h400v277h-400zM70 6.6v3.4M140 6.6v3.4M207.1 5h5.8l-2.9 5zM210 0v10M280 6.6v3.4M350 6.6v3.4M6.6 74.2h3.4M410 74.2h3.5M0 148.5h10M5 145.6l5 2.9-5 2.9zM410 148.5h10.1"/>
<path d="M410 148.5l5.1-2.9v5.8zM6.6 222.7h3.4M410 222.7h3.5M70 287v3.4M140 287v3.4M210 287v10M210 287l2.9 5h-5.8zM280 287v3.4M350 287v3.4"/>
</g>
<g fill="none" stroke="#000" stroke-width=".51">
<path d="M269.7 249.5h40.3M270 242h140v45h-140zM270 257h140M303.1 257v16M310 242v15M350 257v30M390.1 257v12M270 265h33.1M270 273h80M350 269h60M350 263h60M350 280.5h60"/>
<path d="M370 280.5v6.5M390.1 280.5v6.5"/>
</g>
<g fill="#000" stroke="#000" stroke-width=".3">
<path d="M261.8 52.8l1 .4-1.5 2.1zM268.9 60l.9 .4-1.4 2.1zM253.7 62.1l1 2.3-1 .2zM284.8 67.3l.1 .5zM284.6 67.1l.3 .7zM284.5 66.9l.4 .9zM284.2 66.7l.7 1.1zM284 66.6l.9 1.2zM283.7 66.6h.3l.9 1.2zM283.4 66.6h.3l1.2 1.2zM283.2 66.7l.2-.1 1.5 1.2zM282.9 66.8l.3-.1 1.7 1.1z"/>
<path d="M282.7 67l.2-.2 2 1zM282.7 67l2.2 .8-2.3-.6zM282.6 67.2l2.3 .6-2.5-.4zM282.4 67.4l2.5 .4-2.5-.1zM282.4 67.7l2.5 .1-2.5 .2zM282.4 68l2.5-.2-2.5 .4zM282.4 68.2l2.5-.4-2.3 .7zM282.6 68.5l2.3-.7-2.2 .9zM282.7 68.7l2.2-.9-2 1.1zM282.9 68.9l2-1.1-1.7 1.2zM283.2 69l1.7-1.2-1.5 1.3zM283.4 69.1l1.5-1.3-1.2 1.3z"/>
<path d="M284.9 67.8l-.9 1.2-.3 .1zM284.9 67.8l-.9 1.2zM284.9 67.8l-.7 1.1zM284.9 67.8l-.4 1zM284.9 67.8l-.3 .8zM284.9 67.8l-.1 .6zM284.9 67.8v.3zM308.4 79.4l1 .4-1.5 2zM353.6 108.8l.8 .5-1.6 1.9zM371.8 103.4l.8 .7-2.2 1.5zM238.1 135.2l2.1-1.4-1.4 2.1zM358.4 119.3l1.1 2.3-1 .2z"/>
<path d="M271.5 155.3l1.7 1.9-.9 .5zM320.9 139.5l2.1 1.4-.7 .8zM214.1 176.7l2.1 1.4-.7 .7zM177.1 202.2l.7-.6 1.2 2.2zM194 199l2.1 1.4-.7 .7zM140.7 229.2l1.4 2.1-2.1-1.4zM163.3 231.2l2.5-.6v1zM113 245.8l2.1 1.4-.7 .7zM112.1 258.7l2.1 1.4-.7 .7z"/>
</g>
<text font-size="7.9" x="43.1" y="28.5">CONSIDERACIONES DE SOLDADURA</text>
<g font-size="4.7">
<text x="304.5" y="261.2">Planos fabricación</text>
<text x="304.5" y="266.6">soporte base asiento</text>
<text x="304.5" y="272">Silver V027</text>
</g>
<g font-size="4.2">
<text x="33.9" y="9.6">6</text>
<text x="103.9" y="9.6">5</text>
<text x="173.9" y="9.6">4</text>
<text x="243.8" y="9.6">3</text>
<text x="313.9" y="9.6">2</text>
<text x="383.9" y="9.6">1</text>
<text x="6.7" y="38.7">D</text>
<text x="410.5" y="38.7">D</text>
<text x="6.9" y="112.9">C</text>
<text x="410.7" y="112.9">C</text>
<text x="6.9" y="187.1">B</text>
<text x="410.7" y="187.1">B</text>
<text x="6.8" y="261.4">A</text>
<text x="410.7" y="261.4">A</text>
<text x="33.9" y="290.4">6</text>
<text x="103.9" y="290.4">5</text>
<text x="173.9" y="290.4">4</text>
<text x="243.8" y="290.4">3</text>
<text x="313.9" y="290.4">2</text>
<text x="383.9" y="290.4">1</text>
</g>
<g font-size="3.9">
<text x="271.9" y="26.3">Es importante que el tubo quede perfectamente soldado,</text>
<text x="271.9" y="30.8">las caras del tubo deben apoyar en superficie de las chapas.</text>
<text x="22.9" y="39.8">ITEM</text>
<text x="32.9" y="39.8">QTY</text>
<text x="43.4" y="39.8">PART NUMBER</text>
<text x="106.1" y="39.8">DESCRIPTION</text>
<text x="164.2" y="39.9">MASS (kg)</text>
<text x="278.1" y="41.7">Soldar contra el tubo</text>
<text x="26.1" y="45.1">1</text>
<text x="35.2" y="45.1">1</text>
<text x="41.2" y="45.1">SIL-027-CBASE-01</text>
<text x="71.3" y="45.2">Chapa inferior asiento Silver, espesor 4 mm</text>
<text x="164.2" y="45.1">4,61</text>
<text x="26.1" y="50.5">2</text>
<text x="35.2" y="50.5">2</text>
<text x="41.2" y="50.5">SIL-027-CIAS-01</text>
<text x="71.3" y="50.5">Chapa guía asiento Silver, espesor 4 mm</text>
<text x="164.2" y="50.5">0,39</text>
<text x="321.7" y="50.9">Soldar contra el tubo</text>
<text x="26.1" y="55.7">3</text>
<text x="35.2" y="55.7">2</text>
<text x="41.2" y="55.7">SIL-027-CMED-01</text>
<text x="71.3" y="55.8">Chapa Sujeción Tubo Rigidizador Resorte, espesor 4 mm</text>
<text x="164.2" y="55.7">0,03</text>
<text x="294.6" y="57.2">6</text>
<text x="26.1" y="61">4</text>
<text x="35.2" y="61">1</text>
<text x="41.2" y="61">SIL-027-CRIT-01</text>
<text x="71.3" y="61.1">Chapa rigidizadora inferior asiento Silver, espesor 5 mm</text>
<text x="164.2" y="61">0,42</text>
<text x="26.1" y="66.4">5</text>
<text x="26.1" y="71.7">6</text>
<text x="35.2" y="66.4">1</text>
<text x="35.2" y="71.7">1</text>
<text x="41.2" y="66.4">SIL-027-CSIF-01</text>
<text x="41.2" y="71.7">SIL-027-TUBI-01</text>
<text x="71.3" y="66.5">Chapa rigidizadora superior asiento Silver, espesor 4 mm</text>
<text x="71.3" y="71.8">Tubo Rigidizador</text>
<text x="164.2" y="66.4">0,11</text>
<text x="164.2" y="71.7">1,11</text>
<text x="26.1" y="77">7</text>
<text x="35.2" y="77">1</text>
<text x="41.2" y="77">SIL-027-TUBM-01</text>
<text x="71.3" y="77">Tubo Rigidizador Resorte</text>
<text x="164.2" y="77">0,3</text>
<text x="369.1" y="81.1">Soldar contra el tubo</text>
<text x="378.2" y="97.3">Unir con soldadura</text>
<text x="266.4" y="111.5">Soldar tubo contra chapa</text>
<text x="365" y="141.8">Soldar tubo contra chapa</text>
<text x="180" y="146.9">Cordón continuo</text>
<text x="213.4" y="144.8">3</text>
<text x="81" y="151">Reforzar con puntos de soldadura</text>
<text x="332.7" y="153.7">4</text>
<text x="287.3" y="174.3">Esta chapa se aloja en las almenas, dertemina la posición del tubo, ITEM 5.</text>
<text x="287.3" y="178.8">Soldar perimetralmente, debe ser resistente.</text>
<text x="225.2" y="185.4">Unir con soldadura.</text>
<text x="99.6" y="219.7">Unir con soldadura.</text>
<text x="218.2" y="220.8">Soldar tubo contra chapa</text>
<text x="200.5" y="230">Soldar tubo contra chapa</text>
<text x="137.2" y="267.5">Soldar tubo contra chapa</text>
<text x="131.2" y="275.6">Soldar contra el tubo</text>
<text x="358.4" y="274.9">SIL-027-BASE-01-MET01</text>
<text x="358.4" y="279.4">2564</text>
</g>
<g font-size="3.1">
<text x="312.7" y="246.8">Tolerancias para dimensiones lineales y angulares sin indicación individual</text>
<text x="312.7" y="250.4">de tolerancia, según ISO 2768-1:1989</text>
<text x="312.7" y="254">Zonas de rugosidad no especificada, Ra 3.2</text>
<text x="358.6" y="286.5">1</text>
<text x="377.6" y="285.6">A3</text>
<text x="396.9" y="285.9">2 /7</text>
</g>
<g font-size="2.4">
<text x="271.1" y="244.4">MATERIAL:</text>
<text x="271.2" y="252">ACABADO SUPERFICIAL:</text>
<text x="271.2" y="254.7">Negro Satinado Liso</text>
<text x="271.1" y="259.7">SCALE:</text>
<text x="350.4" y="260.8">DRAWN: Carlos Ruiz Madrigal</text>
<text x="391.1" y="260.6">08/09/2015</text>
<text x="350.5" y="267">CHECKED: Antonio Garcia</text>
<text x="391.2" y="266.7">08/09/2015</text>
<text x="350.5" y="271.4">DWG NO:</text>
<text x="350.7" y="276.9">Id. Ref:</text>
<text x="350.7" y="282.8">REV</text>
<text x="371.1" y="282.9">SIZE</text>
<text x="390.8" y="283">SHEET</text>
</g>
</svg>
